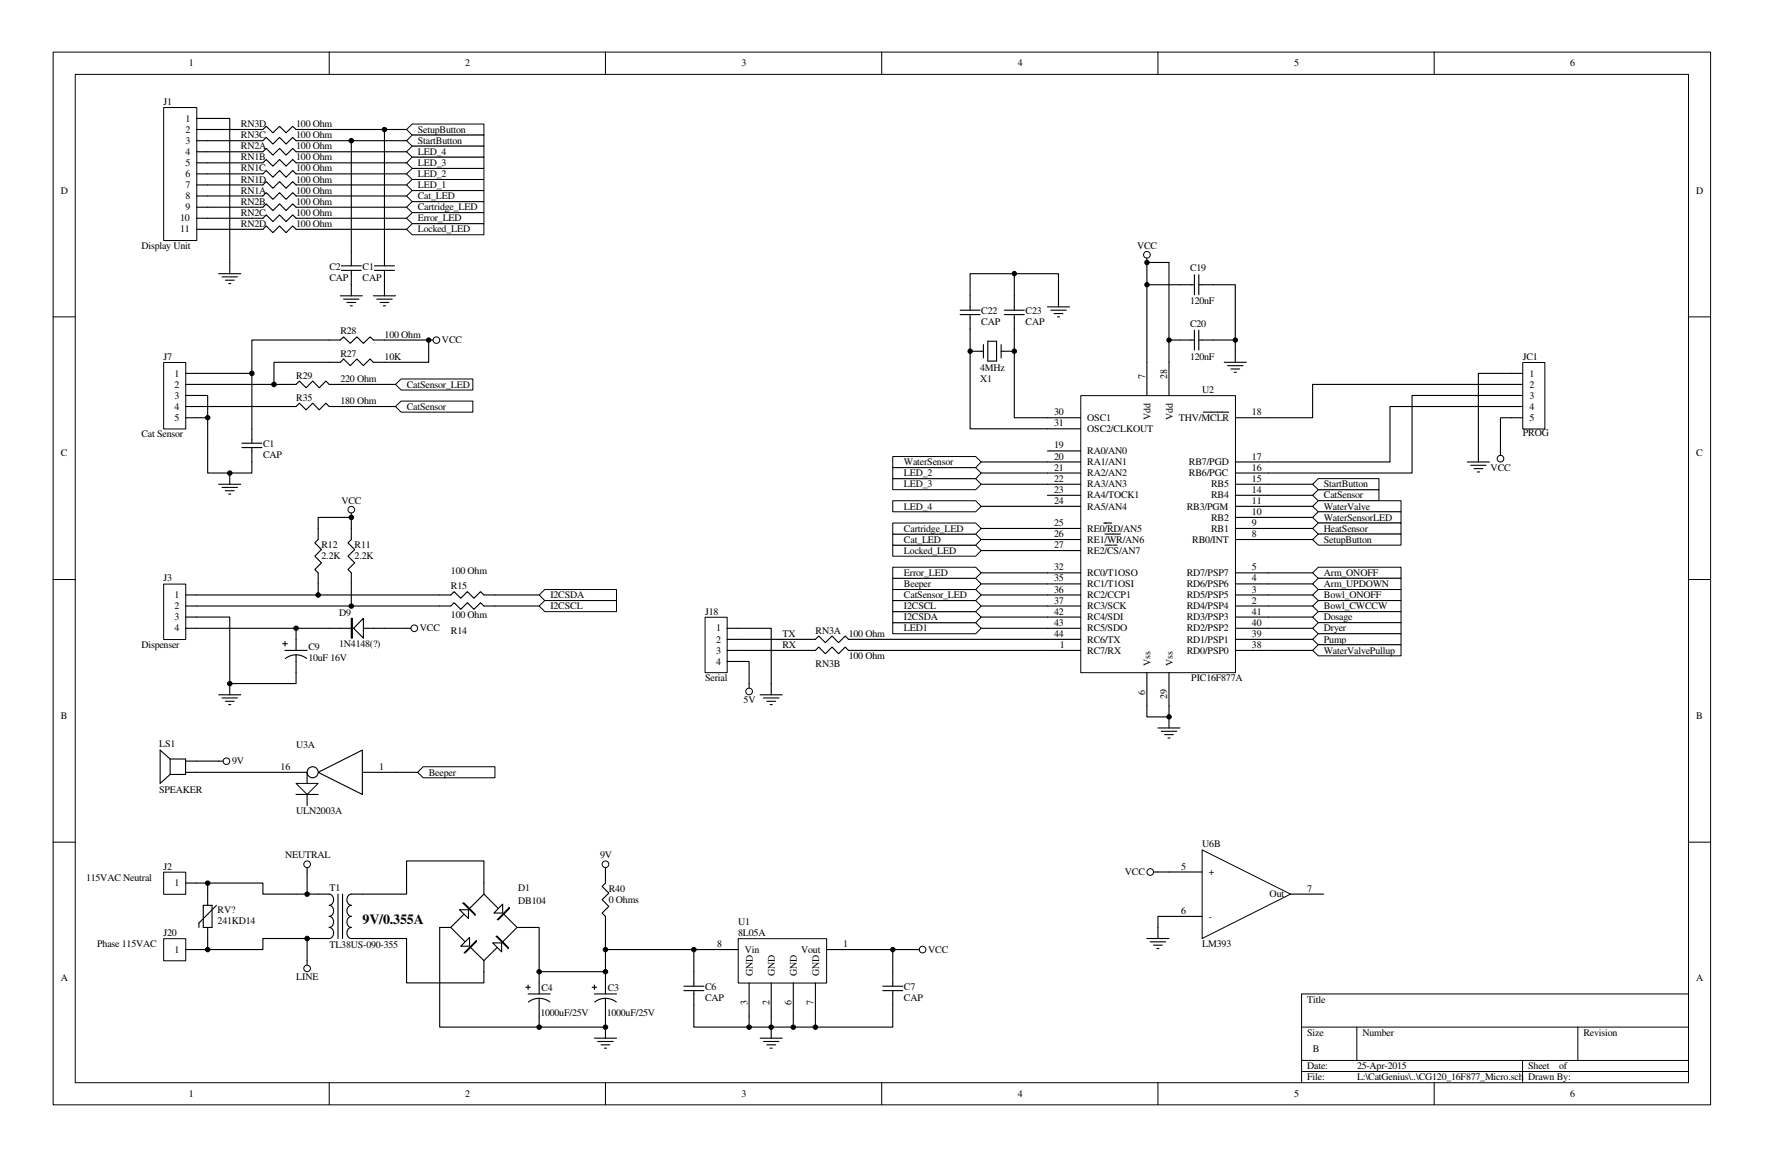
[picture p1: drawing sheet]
<svg xmlns="http://www.w3.org/2000/svg" width="432mm" height="279mm" viewBox="0 0 432 279" stroke-linecap="round" stroke-linejoin="round" font-family="sans-serif">
<g fill="none" stroke="#000" stroke-width=".24">
<path d="M12.8 12.6h400.1v254h-400.1zM18.2 17.9h389.3v243.3h-389.3zM79.5 12.5v5.4M146.1 12.5v5.4M212.8 12.5v5.4M279.5 12.5v5.4M346.2 12.5v5.4M12.8 76.5h5.3M407.5 76.5h5.3M12.8 139.8h5.3M407.5 139.8h5.3M12.8 203.2h5.3"/>
<path d="M407.5 203.2h5.3M407.5 239.8h-93.3v21.4M314.2 247.8h93.3M314.2 255.9h93.3M314.2 258.5h93.3M327.5 247.8v8.1M367.5 255.9v5.3M380.8 247.8v8.1M79.5 261.2v5.3M146.1 261.2v5.3M212.8 261.2v5.3M279.5 261.2v5.3"/>
<path d="M346.2 261.2v5.3"/>
</g>
<path d="M260.9 95.5h37.3v66.8h-37.3z" fill="#fff"/>
<path d="M260.9 95.5h37.3v66.8h-37.3z" fill="none" stroke="#000" stroke-width=".24"/>
<g fill="none" stroke="#000" stroke-width=".27">
<path d="M276.8 87.4v8M282.2 87.4v8M290.4 99.4h6.1M252.8 100.8h8M252.8 103.5h8M252.8 108.8h8M252.8 111.5h8M252.8 114.1h8M252.8 116.8h8M252.8 119.5h8M298.2 100.8h8M298.2 111.5h8"/>
<path d="M298.2 114.1h8M298.2 116.8h8M298.2 119.5h8M252.8 122.2h8M252.8 127.5h8M252.8 130.2h8M252.8 132.8h8M252.8 138.2h8M266.4 126.2h1.9M266.7 128.9h3.7M266.7 131.5h1.6M268.6 131.5h1"/>
<path d="M298.2 122.2h8M298.2 127.5h8M298.2 130.2h8M298.2 138.2h8M298.2 124.8h8M252.8 140.9h8M252.8 143.6h8M252.8 146.2h8M252.8 156.9h8M252.8 154.3h8M252.8 151.6h8M252.8 148.9h8"/>
<path d="M298.2 140.9h8M298.2 143.6h8M298.2 146.2h8M298.2 156.9h8M298.2 154.3h8M298.2 151.6h8M298.2 148.9h8M276.8 162.3v8M282.2 162.3v8M76.8 215.7h2.7a1.4 1.4 0 0 1 1 1.4 1.4 1.4 0 0 1-1 1.3 1.37 1.37 0 0 1 1 1.4 1.37 1.37 0 0 1-1 1.3 1.37 1.37 0 0 1 1 1.3 1.37 1.37 0 0 1-1 1.4 1.37 1.37 0 0 1 1 1.3 1.37 1.37 0 0 1-1 1.3h-2.7M81.6 215.7v10.7M82.7 215.7v10.7"/>
<path d="M87.5 215.7h-2.7a1.4 1.4 0 0 0-1.1 1.4 1.4 1.4 0 0 0 1.1 1.3 1.37 1.37 0 0 0-1.1 1.4 1.37 1.37 0 0 0 1.1 1.3 1.37 1.37 0 0 0-1.1 1.3 1.37 1.37 0 0 0 1.1 1.4 1.37 1.37 0 0 0-1.1 1.3 1.37 1.37 0 0 0 1.1 1.3h2.7M116.8 213.1v2.6M116.8 215.7l-3.5 3.5M116.8 215.7l3.5 3.5M106.1 223.8h2.7M108.8 223.8l3.5 3.4M112 220.6l-3.2 3.2M113.6 228.6l3.2 3.2M116.8 231.8v2.6M120 228.6l-3.2 3.2M121.6 220.6l3.2 3.2M124.8 223.8h2.7"/>
<path d="M124.8 223.8l-3.5 3.4"/>
</g>
<path d="M110.9 219.5h2.2v2.1z" fill="#fff"/>
<path d="M110.9 219.5h2.2v2.1z" fill="none" stroke="#000" stroke-width=".27"/>
<path d="M121.3 218.1v2.2h-2.1z" fill="#fff"/>
<path d="M121.3 218.1v2.2h-2.1z" fill="none" stroke="#000" stroke-width=".27"/>
<path d="M118.9 227.5h2.2v2.2z" fill="#fff"/>
<path d="M118.9 227.5h2.2v2.2z" fill="none" stroke="#000" stroke-width=".27"/>
<path d="M111.2 228.3l2.1-2.1v2.1z" fill="#fff"/>
<g fill="none" stroke="#000" stroke-width=".27">
<path d="M111.7 217.9h.3l2.7 2.7v.2zM116.8 213.1v-5.4h-18.7v8h-10.6M122.9 218.9v.3l-2.6 2.7h-.3zM87.5 226.4h10.6v10.8h18.7v-2.8M106.1 223.8v24h24v-6.9M111.2 228.3l2.1-2.1v2.1zM112 229.9l2.9-2.9v.2l-2.6 2.7zM119.7 225.9h.3l2.7 2.7v.3zM126.9 238.2h1.1M127.5 223.8h2.6v16M127.5 239.8h5.3M127.5 237.7v1.1"/>
<path d="M142.9 238.2h1.1M143.5 239.8h5.3M143.5 237.7v1.1M146.1 237.2v2.6M130.1 240.9l1.4 .2 1.2 .7M130.1 240.9l-1.3 .2-1.3 .7M146.1 240.9l1.4 .2 1.3 .7M146.1 240.9l-1.3 .2-1.2 .7M146.1 240.9v4.3"/>
</g>
<path d="M316.8 119.5l1.4-1.3h14.6v2.6h-14.6z" fill-rule="evenodd" fill="#fff"/>
<path d="M316.8 119.5l1.4-1.3h14.6v2.6h-14.6z" fill="none" stroke="#000" stroke-width=".24"/>
<path d="M316.8 116.8l1.4-1.3h14.6v2.7h-14.6z" fill-rule="evenodd" fill="#fff"/>
<path d="M316.8 116.8l1.4-1.3h14.6v2.7h-14.6z" fill="none" stroke="#000" stroke-width=".24"/>
<path d="M318.2 120.8h20v2.7h-20l-1.4-1.3z" fill-rule="evenodd" fill="#fff"/>
<path d="M318.2 120.8h20v2.7h-20l-1.4-1.3z" fill="none" stroke="#000" stroke-width=".24"/>
<path d="M316.8 124.8l1.4-1.3h20v2.7h-20z" fill-rule="evenodd" fill="#fff"/>
<path d="M316.8 124.8l1.4-1.3h20v2.7h-20z" fill="none" stroke="#000" stroke-width=".24"/>
<path d="M316.8 127.5l1.4-1.3h20v2.7h-20z" fill-rule="evenodd" fill="#fff"/>
<path d="M316.8 127.5l1.4-1.3h20v2.7h-20z" fill="none" stroke="#000" stroke-width=".24"/>
<path d="M316.8 130.2l1.4-1.3h20v2.6h-20z" fill-rule="evenodd" fill="#fff"/>
<path d="M316.8 130.2l1.4-1.3h20v2.6h-20z" fill="none" stroke="#000" stroke-width=".24"/>
<path d="M316.8 138.2l1.4-1.3h20v2.6h-20z" fill-rule="evenodd" fill="#fff"/>
<path d="M316.8 138.2l1.4-1.3h20v2.6h-20z" fill="none" stroke="#000" stroke-width=".24"/>
<path d="M316.8 140.9l1.4-1.4h20v2.7h-20z" fill-rule="evenodd" fill="#fff"/>
<path d="M316.8 140.9l1.4-1.4h20v2.7h-20z" fill="none" stroke="#000" stroke-width=".24"/>
<path d="M316.8 143.6l1.4-1.4h20v2.7h-20z" fill-rule="evenodd" fill="#fff"/>
<path d="M316.8 143.6l1.4-1.4h20v2.7h-20z" fill="none" stroke="#000" stroke-width=".24"/>
<path d="M316.8 146.2l1.4-1.3h20v2.7h-20z" fill-rule="evenodd" fill="#fff"/>
<path d="M316.8 146.2l1.4-1.3h20v2.7h-20z" fill="none" stroke="#000" stroke-width=".24"/>
<path d="M316.8 148.9l1.4-1.3h20v2.6h-20z" fill-rule="evenodd" fill="#fff"/>
<path d="M316.8 148.9l1.4-1.3h20v2.6h-20z" fill="none" stroke="#000" stroke-width=".24"/>
<path d="M318.2 150.2h20v2.7h-20l-1.4-1.3z" fill-rule="evenodd" fill="#fff"/>
<path d="M318.2 150.2h20v2.7h-20l-1.4-1.3z" fill="none" stroke="#000" stroke-width=".24"/>
<path d="M316.8 154.3l1.4-1.4h20v2.7h-20z" fill-rule="evenodd" fill="#fff"/>
<path d="M316.8 154.3l1.4-1.4h20v2.7h-20z" fill="none" stroke="#000" stroke-width=".24"/>
<path d="M316.8 156.9l1.4-1.3h20v2.6h-20z" fill-rule="evenodd" fill="#fff"/>
<path d="M316.8 156.9l1.4-1.3h20v2.6h-20z" fill="none" stroke="#000" stroke-width=".24"/>
<path d="M215.5 150.2h20l1.3 1.4-1.3 1.3h-20z" fill-rule="evenodd" fill="#fff"/>
<path d="M215.5 150.2h20l1.3 1.4-1.3 1.3h-20z" fill="none" stroke="#000" stroke-width=".24"/>
<path d="M215.5 147.6h20l1.3 1.3-1.3 1.3h-20z" fill-rule="evenodd" fill="#fff"/>
<path d="M215.5 147.6h20l1.3 1.3-1.3 1.3h-20z" fill="none" stroke="#000" stroke-width=".24"/>
<path d="M215.5 144.9h20l1.3 1.3-1.3 1.4h-20z" fill-rule="evenodd" fill="#fff"/>
<path d="M215.5 144.9h20l1.3 1.3-1.3 1.4h-20z" fill="none" stroke="#000" stroke-width=".24"/>
<path d="M215.5 142.2h20l1.3 1.4-1.3 1.3h-20z" fill-rule="evenodd" fill="#fff"/>
<path d="M215.5 142.2h20l1.3 1.4-1.3 1.3h-20z" fill="none" stroke="#000" stroke-width=".24"/>
<path d="M215.5 139.5h20l1.3 1.4-1.3 1.3h-20z" fill-rule="evenodd" fill="#fff"/>
<path d="M215.5 139.5h20l1.3 1.4-1.3 1.3h-20z" fill="none" stroke="#000" stroke-width=".24"/>
<path d="M215.5 136.9h20l1.3 1.3-1.3 1.3h-20z" fill-rule="evenodd" fill="#fff"/>
<path d="M215.5 136.9h20l1.3 1.3-1.3 1.3h-20z" fill="none" stroke="#000" stroke-width=".24"/>
<path d="M215.5 131.5h20l1.3 1.3-1.3 1.4h-20z" fill-rule="evenodd" fill="#fff"/>
<path d="M215.5 131.5h20l1.3 1.3-1.3 1.4h-20z" fill="none" stroke="#000" stroke-width=".24"/>
<path d="M215.5 128.9h20l1.3 1.3-1.3 1.3h-20z" fill-rule="evenodd" fill="#fff"/>
<path d="M215.5 128.9h20l1.3 1.3-1.3 1.3h-20z" fill="none" stroke="#000" stroke-width=".24"/>
<path d="M215.5 126.2h20l1.3 1.3-1.3 1.4h-20z" fill-rule="evenodd" fill="#fff"/>
<path d="M215.5 126.2h20l1.3 1.3-1.3 1.4h-20z" fill="none" stroke="#000" stroke-width=".24"/>
<path d="M215.5 120.8h20l1.3 1.4-1.3 1.3h-20z" fill-rule="evenodd" fill="#fff"/>
<path d="M215.5 120.8h20l1.3 1.4-1.3 1.3h-20z" fill="none" stroke="#000" stroke-width=".24"/>
<path d="M215.5 115.5h20l1.3 1.3-1.3 1.4h-20z" fill-rule="evenodd" fill="#fff"/>
<path d="M215.5 115.5h20l1.3 1.3-1.3 1.4h-20z" fill="none" stroke="#000" stroke-width=".24"/>
<path d="M215.5 112.8h20l1.3 1.3-1.3 1.4h-20z" fill-rule="evenodd" fill="#fff"/>
<path d="M215.5 112.8h20l1.3 1.3-1.3 1.4h-20z" fill="none" stroke="#000" stroke-width=".24"/>
<path d="M215.5 110.2h20l1.3 1.3-1.3 1.3h-20z" fill-rule="evenodd" fill="#fff"/>
<path d="M215.5 110.2h20l1.3 1.3-1.3 1.3h-20z" fill="none" stroke="#000" stroke-width=".24"/>
<g fill="none" stroke="#000" stroke-width=".27">
<path d="M236.8 116.8h16M236.8 111.5h16M236.8 114.1h16M306.2 119.5h10.6M306.2 116.8h10.6M236.8 138.2h16M236.8 130.2h16M236.8 127.5h16M236.8 122.2h16M236.8 132.8h16M306.2 138.2h10.6M306.2 130.2h10.6"/>
<path d="M306.2 127.5h10.6M306.2 124.8h10.6M306.2 122.2h10.6M194.1 156.9h2.7l.8-.8 1.6 1.6 1.6-1.6 1.6 1.6 1.6-1.6 .8 .8h48M194.1 154.3h2.7l.8-.8 1.6 1.6 1.6-1.6 1.6 1.6 1.6-1.6 .8 .8h48M236.8 146.2h16M236.8 148.9h16M236.8 151.6h16M236.8 143.6h16M236.8 140.9h16M306.2 146.2h10.6M306.2 148.9h10.6"/>
<path d="M306.2 151.6h10.6M306.2 154.3h10.6M306.2 156.9h10.6M306.2 143.6h10.6M306.2 140.9h10.6"/>
</g>
<path d="M170.2 149h5.3v13.3h-5.3z" fill="#fff"/>
<g fill="none" stroke="#000" stroke-width=".24">
<path d="M170.2 148.9h5.3v13.4h-5.3z"/>
<circle cx="180.8" cy="166.8" r=".8"/>
<circle cx="74.1" cy="208.5" r=".8"/>
<circle cx="74.1" cy="233.7" r=".79"/>
</g>
<path d="M175.5 151.6h10.6v16M175.5 159.6h5.3v6.4M175.5 154.3h18.6M175.5 156.9h18.6M183.5 167.6h5.3M184.3 168.4h3.7M185.1 169.2h2.1M185.9 170h.5M74.1 209.3v1.1M74.1 231.8v1.1" fill="none" stroke="#000" stroke-width=".27"/>
<path d="M367.6 87.5h5.3v16h-5.3z" fill="#fff"/>
<g fill="none" stroke="#000" stroke-width=".24">
<path d="M367.5 87.5h5.4v16h-5.4z"/>
<circle cx="244.8" cy="66" r=".53"/>
<circle cx="276.8" cy="61.5" r=".8"/>
<circle cx="276.8" cy="63.3" r=".54"/>
<circle cx="276.8" cy="68.7" r=".54"/>
<circle cx="234.2" cy="84.7" r=".54"/>
<circle cx="244.8" cy="84.7" r=".54"/>
<circle cx="282.2" cy="82.1" r=".53"/>
<circle cx="298.2" cy="82.1" r=".53"/>
<circle cx="362.2" cy="110.7" r=".8"/>
<circle cx="282.2" cy="173" r=".54"/>
</g>
<g fill="none" stroke="#000" stroke-width=".27">
<path d="M231.7 75.9h4.9M231.7 74.8h4.9M234.1 75.9v27.6h18.7M242.4 75.9h4.8M242.4 74.8h4.8M244.8 75.9v24.9h8M244.8 66v8.8M252.8 74h5.3M253.6 74.8h3.7M254.4 75.6h2.1M255.2 76.5h.5M255.5 74v-8h-21.4v8.8"/>
<path d="M276.8 63.3h5.4v18.7M276.8 68.7h11.5M276.8 62.3v25.1M288.3 66.3v4.8M288.3 79.7v4.8M289.3 68.7h8.9v18.7M289.3 66.3v4.8M289.3 79.7v4.8M234.1 84.8h3.3M237.4 83.1v3.3M238.4 82.3h2.1v4.8h-2.1zM241.6 84.8h3.2"/>
<path d="M241.6 83.1v3.3M288.3 82h-6.1v5.4M289.3 82h8.9M295.5 87.4h5.3M296.3 88.2h3.7M297.1 89h2.1M297.9 89.8h.5M367.5 90.1h-10.7v21.4M367.5 92.8h-50.7v8h-10.6M367.5 95.4h-26.7v18.7h-34.6M367.5 98.1h-32v13.4h-29.3M354.2 111.5h5.3"/>
<path d="M355 112.3h3.7M355.8 113.1h2.1M356.6 113.9h.5M367.5 100.8h-5.3v9.1M276.8 170.3v2.7h5.4v-2.7M279.5 175.6h5.3M280.3 176.4h3.7M281.1 177.2h2.1M281.9 178.1h.5M282.2 173v2.6M41.1 183.1l-2.4-2.1v8l2.4-2.1M41.1 183.1v3.8"/>
<path d="M41.1 183.1h3.7v3.8h-3.7M44.8 183.6h2.7M44.8 186.4h2.7"/>
</g>
<g fill="#000">
<circle cx="244.8" cy="66" r=".53"/>
<circle cx="276.8" cy="63.3" r=".54"/>
<circle cx="276.8" cy="68.7" r=".54"/>
<circle cx="234.2" cy="84.7" r=".54"/>
<circle cx="244.8" cy="84.7" r=".54"/>
<circle cx="282.2" cy="82.1" r=".53"/>
<circle cx="298.2" cy="82.1" r=".53"/>
<circle cx="282.2" cy="173" r=".54"/>
</g>
<path d="M76.8 186.4l10.7-5.4v10.7z" fill="#fff"/>
<path d="M66.1 186.4h8M76.8 186.4l10.7-5.4v10.7zM87.5 186.4h8" fill="none" stroke="#000" stroke-width=".27"/>
<circle cx="75.5" cy="186.3" r="1.33" fill="#fff"/>
<circle cx="75.5" cy="186.3" r="1.33" fill="none" stroke="#000" stroke-width=".27"/>
<path d="M71.5 189h5.3l-2.7 2.7z" fill="#fff"/>
<g fill="none" stroke="#000" stroke-width=".24">
<path d="M71.5 189h5.3l-2.7 2.7z"/>
<circle cx="54.7" cy="183.7" r=".79"/>
</g>
<path d="M47.5 186.4h18.6M47.5 183.6h6.3M71.5 191.7h5.3M74.1 186.4v2.6M74.1 191.7v2.7" fill="none" stroke="#000" stroke-width=".27"/>
<path d="M100.8 186.4l1.4-1.4h17.3v2.7h-17.3z" fill-rule="evenodd" fill="#fff"/>
<path d="M100.8 186.4l1.4-1.4h17.3v2.7h-17.3z" fill="none" stroke="#000" stroke-width=".24"/>
<path d="M50.1 34h13.4l.8-.9 1.6 1.7 1.6-1.7 1.5 1.7 1.7-1.7 .8 .9h2.6M50.1 31.2h13.4l.8-.7 1.6 1.5 1.6-1.5 1.5 1.5 1.7-1.5 .8 .7h26.6M90.4 65.2h4.8M90.4 64.1h4.8M92.8 60.7v3.4M92.8 65.2v3.5M95.5 186.4h5.3" fill="none" stroke="#000" stroke-width=".27"/>
<path d="M98.1 31.2l1.4-1.3h17.3v2.7h-17.3z" fill-rule="evenodd" fill="#fff"/>
<g fill="none" stroke="#000" stroke-width=".24">
<path d="M98.1 31.2l1.4-1.3h17.3v2.7h-17.3z"/>
<circle cx="146.1" cy="208.5" r=".8"/>
</g>
<g fill="none" stroke="#000" stroke-width=".27">
<path d="M50.1 28.6h5.4v37.4M50.1 39.3h13.4l.8-.8 1.6 1.6 1.6-1.6 1.5 1.6 1.7-1.6 .8 .8h2.6M50.1 36.6h13.4l.8-.8 1.6 1.6 1.6-1.6 1.5 1.6 1.7-1.6 .8 .8h2.6M92.8 31.2v29.5M50.1 44.6h13.4l.8-.8 1.6 1.6 1.6-1.6 1.5 1.6 1.7-1.6 .8 .8h2.6M50.1 42h13.4l.8-.9 1.6 1.7 1.6-1.7 1.5 1.7 1.7-1.7 .8 .9h2.6M50.1 50h13.4l.8-.8 1.6 1.6 1.6-1.6 1.5 1.6 1.7-1.6 .8 .8h2.6M50.1 47.3h13.4l.8-.8 1.6 1.6 1.6-1.6 1.5 1.6 1.7-1.6 .8 .8h2.6M50.1 55.3h13.4l.8-.8 1.6 1.6 1.6-1.6 1.5 1.6 1.7-1.6 .8 .8h2.6M50.1 52.7h13.4l.8-.8 1.6 1.6 1.6-1.6 1.5 1.6 1.7-1.6 .8 .8h2.6M52.8 66h5.3M53.6 66.8h3.7"/>
<path d="M54.4 67.6h2.1M55.2 68.4h.5M82.1 71.4h5.4M82.4 65.2h4.8M82.4 64.1h4.8M82.9 72.2h3.8M83.7 73h2.2M84.5 73.8h.5M84.8 60.7v3.4M84.8 65.2v6.2M90.1 71.4h5.4M90.9 72.2h3.8"/>
<path d="M91.7 73h2.2M92.5 73.8h.5M92.8 68.7v2.7M146.1 209.3v1.1M130.1 234.4h16v2.8M130.1 247.8h16M143.5 250.5h5.3M144.3 251.3h3.7M145.1 252.1h2.1M145.9 252.9h.5M146.1 245.2v5.3"/>
</g>
<path d="M98.1 34l1.4-1.4h17.3v2.7h-17.3z" fill-rule="evenodd" fill="#fff"/>
<path d="M98.1 34l1.4-1.4h17.3v2.7h-17.3z" fill="none" stroke="#000" stroke-width=".24"/>
<path d="M74.1 34h24M84.8 34v26.7" fill="none" stroke="#000" stroke-width=".27"/>
<path d="M98.1 36.6l1.4-1.3h17.3v2.6h-17.3z" fill-rule="evenodd" fill="#fff"/>
<path d="M98.1 36.6l1.4-1.3h17.3v2.6h-17.3z" fill="none" stroke="#000" stroke-width=".24"/>
<path d="M74.1 36.6h24" fill="none" stroke="#000" stroke-width=".27"/>
<path d="M98.1 50l1.4-1.4h17.3v2.7h-17.3z" fill-rule="evenodd" fill="#fff"/>
<path d="M98.1 50l1.4-1.4h17.3v2.7h-17.3z" fill="none" stroke="#000" stroke-width=".24"/>
<path d="M74.1 50h24" fill="none" stroke="#000" stroke-width=".27"/>
<path d="M98.1 52.7l1.4-1.4h17.3v2.7h-17.3z" fill-rule="evenodd" fill="#fff"/>
<path d="M98.1 52.7l1.4-1.4h17.3v2.7h-17.3z" fill="none" stroke="#000" stroke-width=".24"/>
<path d="M74.1 52.7h24" fill="none" stroke="#000" stroke-width=".27"/>
<path d="M98.1 55.3l1.4-1.3h17.3v2.6h-17.3z" fill-rule="evenodd" fill="#fff"/>
<path d="M98.1 55.3l1.4-1.3h17.3v2.6h-17.3z" fill="none" stroke="#000" stroke-width=".24"/>
<path d="M74.1 55.3h24" fill="none" stroke="#000" stroke-width=".27"/>
<path d="M98.1 47.3l1.4-1.3h17.3v2.6h-17.3z" fill-rule="evenodd" fill="#fff"/>
<path d="M98.1 47.3l1.4-1.3h17.3v2.6h-17.3z" fill="none" stroke="#000" stroke-width=".24"/>
<path d="M74.1 47.3h24" fill="none" stroke="#000" stroke-width=".27"/>
<path d="M98.1 39.3l1.4-1.4h17.3v2.7h-17.3z" fill-rule="evenodd" fill="#fff"/>
<path d="M98.1 39.3l1.4-1.4h17.3v2.7h-17.3z" fill="none" stroke="#000" stroke-width=".24"/>
<path d="M74.1 39.3h24" fill="none" stroke="#000" stroke-width=".27"/>
<path d="M98.1 42l1.4-1.4h17.3v2.7h-17.3z" fill-rule="evenodd" fill="#fff"/>
<path d="M98.1 42l1.4-1.4h17.3v2.7h-17.3z" fill="none" stroke="#000" stroke-width=".24"/>
<path d="M74.1 42h24" fill="none" stroke="#000" stroke-width=".27"/>
<path d="M98.1 44.6l1.4-1.3h17.3v2.7h-17.3z" fill-rule="evenodd" fill="#fff"/>
<path d="M98.1 44.6l1.4-1.3h17.3v2.7h-17.3z" fill="none" stroke="#000" stroke-width=".24"/>
<path d="M74.1 44.6h24" fill="none" stroke="#000" stroke-width=".27"/>
<path d="M39.5 26h8v32h-8z" fill="#fff"/>
<path d="M39.5 26h8v32h-8z" fill="none" stroke="#000" stroke-width=".24"/>
<path d="M47.5 28.6h2.6M47.5 31.2h2.6M47.5 34h2.6M47.5 36.6h2.6M47.5 39.3h2.6M47.5 42h2.6M47.5 44.6h2.6M47.5 47.3h2.6M47.5 50h2.6M47.5 52.7h2.6M47.5 55.3h2.6" fill="none" stroke="#000" stroke-width=".27"/>
<path d="M39.5 210.5h5.3v5.3h-5.3z" fill="#fff"/>
<path d="M39.5 210.4h5.3v5.4h-5.3z" fill="none" stroke="#000" stroke-width=".24"/>
<path d="M44.8 213.1h2.7" fill="none" stroke="#000" stroke-width=".27"/>
<path d="M39.5 226.5h5.3v5.3h-5.3z" fill="#fff"/>
<path d="M39.5 226.5h5.3v5.3h-5.3z" fill="none" stroke="#000" stroke-width=".24"/>
<path d="M71.5 215.7h5.3M74.1 210.4v5.3M146.1 210.4v2.7l-.8 .8 1.6 1.6-1.6 1.6 1.6 1.6-1.6 1.6 .8 .8v2.7M44.8 229.1h2.7M71.5 226.4h5.3M74.1 226.4v5.4M146.1 229.1h24" fill="none" stroke="#000" stroke-width=".27"/>
<path d="M178.2 226.5h21.3v10.7h-21.3z" fill="#fff"/>
<g fill="none" stroke="#000" stroke-width=".24">
<path d="M178.2 226.5h21.3v10.7h-21.3z"/>
<circle cx="84.8" cy="33.9" r=".54"/>
<circle cx="92.8" cy="31.3" r=".54"/>
<circle cx="222.7" cy="229.1" r=".8"/>
</g>
<g fill="none" stroke="#000" stroke-width=".27">
<path d="M146.1 223.8v10.6M165.1 239h4.8M165.1 238h4.8M167.5 239v8.8h48v-8.8M167.5 229.1v8.9M170.1 229.1h8M180.8 237.2v10.6M186.1 237.2v13.3M191.5 237.2v10.6M196.8 237.2v10.6M199.5 229.1h22.4M213.1 239h4.8"/>
<path d="M213.1 238h4.8M215.5 229.1v8.9M183.5 250.5h5.3M184.3 251.3h3.7M185.1 252.1h2.1M185.9 252.9h.5"/>
</g>
<g fill="#000">
<circle cx="84.8" cy="33.9" r=".54"/>
<circle cx="92.8" cy="31.3" r=".54"/>
</g>
<path d="M39.5 87.5h5.3v16h-5.3z" fill="#fff"/>
<g fill="none" stroke="#000" stroke-width=".24">
<path d="M39.5 87.5h5.3v16h-5.3z"/>
<circle cx="105.3" cy="82.1" r=".79"/>
<circle cx="50.1" cy="100.8" r=".54"/>
<circle cx="55.5" cy="114.1" r=".54"/>
</g>
<g fill="none" stroke="#000" stroke-width=".27">
<path d="M44.8 98.1h26.7l.8-.8 1.6 1.6 1.6-1.6 1.5 1.6 1.7-1.6 .8 .8h2.6M44.8 92.8h26.7l.8-.9 1.6 1.7 1.6-1.7 1.5 1.7 1.7-1.7 .8 .9h2.6M44.8 95.4h5.3v18.7h10.7v-6.1M44.8 90.1h2.7M79.5 87.4h2.6l.8-.8 1.6 1.6 1.6-1.6 1.6 1.6 1.6-1.6 .8 .8h2.7M79.5 82h2.6l.8-.7 1.6 1.5 1.6-1.5 1.6 1.5 1.6-1.5 .8 .7h2.7M103.5 82h1M44.8 100.8h5.3M52.8 116.8h5.3M53.6 117.6h3.7M54.4 118.4h2.1M55.2 119.2h.5"/>
<path d="M55.5 114.1v2.7M58.4 108h4.8M58.4 106.9h4.8M60.8 103.5v3.4"/>
</g>
<g fill="#000">
<circle cx="50.1" cy="100.8" r=".54"/>
<circle cx="55.5" cy="114.1" r=".54"/>
</g>
<path d="M95.5 92.8l1.3-1.4h17.3v2.7h-17.3z" fill-rule="evenodd" fill="#fff"/>
<path d="M95.5 92.8l1.3-1.4h17.3v2.7h-17.3z" fill="none" stroke="#000" stroke-width=".24"/>
<path d="M95.5 98.1l1.3-1.3h17.3v2.6h-17.3z" fill-rule="evenodd" fill="#fff"/>
<g fill="none" stroke="#000" stroke-width=".24">
<path d="M95.5 98.1l1.3-1.3h17.3v2.6h-17.3z"/>
<circle cx="60.8" cy="90.1" r=".55"/>
<circle cx="66.1" cy="92.8" r=".55"/>
<circle cx="103.5" cy="82.1" r=".54"/>
<circle cx="50.1" cy="213.1" r=".54"/>
<circle cx="74.1" cy="215.7" r=".54"/>
<circle cx="50.1" cy="229.1" r=".54"/>
<circle cx="74.1" cy="226.4" r=".55"/>
<circle cx="130.1" cy="234.5" r=".54"/>
<circle cx="146.1" cy="229.1" r=".54"/>
<circle cx="146.1" cy="234.5" r=".54"/>
<circle cx="167.5" cy="229.1" r=".54"/>
<circle cx="215.5" cy="229.1" r=".54"/>
<circle cx="130.1" cy="247.8" r=".54"/>
<circle cx="146.1" cy="247.8" r=".54"/>
<circle cx="180.8" cy="247.8" r=".54"/>
<circle cx="186.2" cy="247.8" r=".54"/>
<circle cx="191.5" cy="247.8" r=".54"/>
<circle cx="196.8" cy="247.8" r=".54"/>
</g>
<path d="M47.5 90.1h13.3M79.5 87.4h-13.4v5.4M79.5 82h-18.7v21.5M82.1 98.1h13.4M82.1 92.8h13.4M92.8 82h10.7v5.4h-10.7M47.5 213.1h16v2.6h8M49.1 218.4h2.1v5.4h-2.1zM50.1 213.1v5.3M52.2 218.4l-4.2 4.3v1.1M50.1 223.8v5.3M71.5 226.4h-8v2.7h-16" fill="none" stroke="#000" stroke-width=".27"/>
<g fill="#000">
<circle cx="60.8" cy="90.1" r=".55"/>
<circle cx="66.1" cy="92.8" r=".55"/>
<circle cx="103.5" cy="82.1" r=".54"/>
<circle cx="50.1" cy="213.1" r=".54"/>
<circle cx="74.1" cy="215.7" r=".54"/>
<circle cx="50.1" cy="229.1" r=".54"/>
<circle cx="74.1" cy="226.4" r=".55"/>
<circle cx="130.1" cy="234.5" r=".54"/>
<circle cx="146.1" cy="229.1" r=".54"/>
<circle cx="146.1" cy="234.5" r=".54"/>
<circle cx="167.5" cy="229.1" r=".54"/>
<circle cx="215.5" cy="229.1" r=".54"/>
<circle cx="130.1" cy="247.8" r=".54"/>
<circle cx="146.1" cy="247.8" r=".54"/>
<circle cx="180.8" cy="247.8" r=".54"/>
<circle cx="186.2" cy="247.8" r=".54"/>
<circle cx="191.5" cy="247.8" r=".54"/>
<circle cx="196.8" cy="247.8" r=".54"/>
</g>
<path d="M39.5 141h5.3v13.3h-5.3z" fill="#fff"/>
<path d="M39.5 140.9h5.3v13.4h-5.3z" fill="none" stroke="#000" stroke-width=".24"/>
<path d="M44.8 143.6h2.7M44.8 146.2h2.7M44.8 148.9h2.7M44.8 151.6h2.7" fill="none" stroke="#000" stroke-width=".27"/>
<path d="M290.2 205.1l21.3 10.6-21.3 10.7z" fill="#fff"/>
<g fill="none" stroke="#000" stroke-width=".24">
<path d="M290.2 205.1l21.3 10.6-21.3 10.7z"/>
<circle cx="277.6" cy="210.4" r=".8"/>
</g>
<g fill="none" stroke="#000" stroke-width=".27">
<path d="M47.5 148.9h8v18.7M79.5 151.6h13.3M52.8 167.6h5.3M53.6 168.4h3.7M54.4 169.2h2.1M55.2 170h.5M278.4 210.4h11.8M311.5 215.7h8M276.8 226.4h5.4M277.6 227.2h3.7M278.4 228h2.1M279.2 228.9h.5"/>
<path d="M290.2 221.1h-10.7v5.3"/>
</g>
<path d="M84.8 149.2h.2v4.8h-.2z" fill-rule="evenodd" fill="#fff"/>
<path d="M84.8 149.2h.2v4.8h-.2z" fill="none" stroke="#000" stroke-width=".27"/>
<path d="M87.7 149.2v4.8l-2.4-2.4z" fill="#fff"/>
<g fill="none" stroke="#000" stroke-width=".27">
<path d="M84.8 123.8v1M47.5 143.6h61.3l.8-.9 1.6 1.7 1.6-1.7 1.6 1.7 1.6-1.7 .8 .9h2.7M47.5 146.2h61.3l.8-.8 1.6 1.6 1.6-1.6 1.6 1.6 1.6-1.6 .8 .8h2.7M47.5 151.6h32M68.2 155.3h1.1M68.8 156.9h5.3M68.8 154.8v1.1M71.5 158l1.3 .2 1.2 .7M71.5 158l-1.4 .2-1.2 .7M71.5 158v6.9h-16M71.5 151.6v5.3M76.8 143.6v-5.4l-.8-.8 1.6-1.6-1.6-1.6 1.6-1.6-1.6-1.6 .8-.8v-5.4h8v5.4l-.8 .8 1.6 1.6-1.6 1.6 1.6 1.6-1.6 1.6 .8 .8v8"/>
<path d="M87.7 149.2v4.8l-2.4-2.4zM92.8 151.6h6.4"/>
</g>
<g fill="none" stroke="#000" stroke-width=".24">
<circle cx="84.8" cy="124.8" r=".55"/>
<circle cx="84.8" cy="123" r=".8"/>
<circle cx="71.5" cy="151.6" r=".54"/>
<circle cx="76.8" cy="143.6" r=".55"/>
<circle cx="84.8" cy="146.2" r=".54"/>
<circle cx="100" cy="151.6" r=".8"/>
<circle cx="55.5" cy="164.9" r=".54"/>
</g>
<g fill="#000">
<circle cx="84.8" cy="124.8" r=".55"/>
<circle cx="71.5" cy="151.6" r=".54"/>
<circle cx="76.8" cy="143.6" r=".55"/>
<circle cx="84.8" cy="146.2" r=".54"/>
<circle cx="55.5" cy="164.9" r=".54"/>
</g>
<path d="M130.1 143.6l1.4-1.4h17.3v2.7h-17.3z" fill-rule="evenodd" fill="#fff"/>
<path d="M130.1 143.6l1.4-1.4h17.3v2.7h-17.3z" fill="none" stroke="#000" stroke-width=".24"/>
<path d="M130.1 146.2l1.4-1.3h17.3v2.7h-17.3z" fill-rule="evenodd" fill="#fff"/>
<path d="M130.1 146.2l1.4-1.3h17.3v2.7h-17.3z" fill="none" stroke="#000" stroke-width=".24"/>
<path d="M119.5 143.6h10.6M119.5 146.2h10.6" fill="none" stroke="#000" stroke-width=".27"/>
<text font-size="3.4" x="87.5" y="223.1">9V/0.355A</text>
<g font-size="2.4">
<text x="45.6" y="16">1</text>
<text x="112.3" y="16">2</text>
<text x="178.9" y="16">3</text>
<text x="245.7" y="16">4</text>
<text x="312.3" y="16">5</text>
<text x="379" y="16">6</text>
<text x="39.5" y="25.3">J1</text>
<text x="44.8" y="29.3">1</text>
<text x="44.8" y="32">2</text>
<text x="44.8" y="34.7">3</text>
<text x="58.2" y="33.4">RN3C</text>
<text x="58.2" y="30.7">RN3D</text>
<text x="71.5" y="33.4">100 Ohm</text>
<text x="71.5" y="30.7">100 Ohm</text>
<text x="100.8" y="32">SetupButton</text>
<text x="100.8" y="34.7">StartButton</text>
<text x="44.8" y="37.4">4</text>
<text x="44.8" y="40">5</text>
<text x="58.2" y="38.7">RN1B</text>
<text x="58.2" y="36">RN2A</text>
<text x="58.2" y="41.4">RN1C</text>
<text x="71.5" y="38.7">100 Ohm</text>
<text x="71.5" y="36">100 Ohm</text>
<text x="71.5" y="41.4">100 Ohm</text>
<text x="100.8" y="37.4">LED_4</text>
<text x="100.8" y="40">LED_3</text>
<text x="14.7" y="46.7">D</text>
<text x="44.8" y="42.7">6</text>
<text x="44.8" y="45.4">7</text>
<text x="58.2" y="44.1">RN1D</text>
<text x="58.2" y="46.7">RN1A</text>
<text x="71.5" y="44.1">100 Ohm</text>
<text x="71.5" y="46.7">100 Ohm</text>
<text x="100.8" y="42.7">LED_2</text>
<text x="100.8" y="45.4">LED_1</text>
<text x="409.4" y="46.7">D</text>
<text x="43.5" y="53.4">10</text>
<text x="44.8" y="48">8</text>
<text x="44.8" y="50.7">9</text>
<text x="58.2" y="49.4">RN2B</text>
<text x="58.2" y="52.1">RN2C</text>
<text x="71.5" y="49.4">100 Ohm</text>
<text x="71.5" y="52.1">100 Ohm</text>
<text x="100.8" y="50.7">Cartridge_LED</text>
<text x="100.8" y="53.4">Error_LED</text>
<text x="100.8" y="48">Cat_LED</text>
<text x="43.5" y="56.1">11</text>
<text x="58.2" y="54.7">RN2D</text>
<text x="71.5" y="54.7">100 Ohm</text>
<text x="100.8" y="56.1">Locked_LED</text>
<text x="34.1" y="60.1">Display Unit</text>
<text x="79.5" y="65.2">C2</text>
<text x="87.5" y="65.2">C1</text>
<text x="274.4" y="60.1">VCC</text>
<text x="287.2" y="65.4">C19</text>
<text x="79.5" y="67.9">CAP</text>
<text x="87.5" y="67.9">CAP</text>
<text x="236.9" y="75.9">C22</text>
<text x="247.5" y="75.9">C23</text>
<text x="287.2" y="73.4">120nF</text>
<text x="82.2" y="80.7">R28</text>
<text x="92.8" y="81.5">100 Ohm</text>
<text x="106.7" y="82.8">VCC</text>
<text x="236.9" y="78.5">CAP</text>
<text x="247.5" y="78.5">CAP</text>
<text x="287.2" y="78.8">C20</text>
<text x="39.5" y="86.8">J7</text>
<text x="82.2" y="86">R27</text>
<text x="92.8" y="86.8">10K</text>
<text x="236.6" y="89.5">4MHz</text>
<text x="287.2" y="86.8">120nF</text>
<text x="367.5" y="86.8">JC1</text>
<text x="42.1" y="90.8">1</text>
<text x="42.1" y="93.5">2</text>
<text x="71.5" y="91.4">R29</text>
<text x="82.2" y="92.2">220 Ohm</text>
<text x="98.2" y="93.5">CatSensor_LED</text>
<text x="236.6" y="92.2">X1</text>
<text x="276.4" y="91.4" transform="rotate(-90 276.4 91.4)">7</text>
<text x="281.7" y="91.4" transform="rotate(-90 281.7 91.4)">28</text>
<text x="290.2" y="94.9">U2</text>
<text x="369.1" y="90.8">1</text>
<text x="369.1" y="93.5">2</text>
<text x="42.1" y="96.2">3</text>
<text x="42.1" y="98.8">4</text>
<text x="42.1" y="101.5">5</text>
<text x="71.5" y="96.7">R35</text>
<text x="82.2" y="97.5">180 Ohm</text>
<text x="98.2" y="98.8">CatSensor</text>
<text x="254.4" y="100.2">30</text>
<text x="262.4" y="101.5">OSC1</text>
<text x="277.7" y="101.3" transform="rotate(-90 277.7 101.3)">Vdd</text>
<text x="283" y="101.3" transform="rotate(-90 283 101.3)">Vdd</text>
<text x="284.6" y="101.5">THV/MCLR</text>
<text x="302.2" y="100.2">18</text>
<text x="369.1" y="96.2">3</text>
<text x="369.1" y="98.8">4</text>
<text x="369.1" y="101.5">5</text>
<text x="34.1" y="105.5">Cat Sensor</text>
<text x="63.5" y="107.9">C1</text>
<text x="254.4" y="102.9">31</text>
<text x="262.4" y="104.2">OSC2/CLKOUT</text>
<text x="367.5" y="105.3">PROG</text>
<text x="14.7" y="110.1">C</text>
<text x="63.5" y="110.6">CAP</text>
<text x="218.2" y="112.2">WaterSensor</text>
<text x="254.4" y="108.2">19</text>
<text x="254.4" y="110.9">20</text>
<text x="254.4" y="113.6">21</text>
<text x="262.4" y="109.6">RA0/AN0</text>
<text x="262.4" y="112.2">RA1/AN1</text>
<text x="287" y="112.2">RB7/PGD</text>
<text x="302.2" y="113.6">16</text>
<text x="302.2" y="110.9">17</text>
<text x="359.8" y="113.6">VCC</text>
<text x="409.4" y="110.1">C</text>
<text x="218.2" y="117.6">LED_3</text>
<text x="218.2" y="114.9">LED_2</text>
<text x="254.4" y="116.2">22</text>
<text x="254.4" y="118.9">23</text>
<text x="262.4" y="114.9">RA2/AN2</text>
<text x="262.4" y="117.6">RA3/AN3</text>
<text x="287" y="114.9">RB6/PGC</text>
<text x="292.3" y="117.6">RB5</text>
<text x="302.2" y="118.9">14</text>
<text x="302.2" y="116.2">15</text>
<text x="319.5" y="117.6">StartButton</text>
<text x="82.4" y="121.6">VCC</text>
<text x="218.2" y="122.9">LED_4</text>
<text x="254.4" y="121.6">24</text>
<text x="262.4" y="120.3">RA4/TOCK1</text>
<text x="262.4" y="122.9">RA5/AN4</text>
<text x="286.4" y="122.9">RB3/PGM</text>
<text x="292.3" y="125.6">RB2</text>
<text x="292.3" y="120.3">RB4</text>
<text x="302.2" y="124.2">10</text>
<text x="302.2" y="121.6">11</text>
<text x="319.5" y="120.3">CatSensor</text>
<text x="319.5" y="122.9">WaterValve</text>
<text x="319.5" y="125.6">WaterSensorLED</text>
<text x="218.2" y="130.9">Cat_LED</text>
<text x="218.2" y="128.3">Cartridge_LED</text>
<text x="254.4" y="126.9">25</text>
<text x="254.4" y="129.6">26</text>
<text x="262.4" y="128.3">RE0/RD/AN5</text>
<text x="262.4" y="130.9">RE1/WR/AN6</text>
<text x="287.8" y="130.9">RB0/INT</text>
<text x="292.3" y="128.3">RB1</text>
<text x="302.2" y="126.9">9</text>
<text x="302.2" y="129.6">8</text>
<text x="319.5" y="128.3">HeatSensor</text>
<text x="319.5" y="130.9">SetupButton</text>
<text x="77.6" y="132.3">R12</text>
<text x="77.6" y="135">2.2K</text>
<text x="85.6" y="132.3">R11</text>
<text x="85.6" y="135">2.2K</text>
<text x="218.2" y="133.6">Locked_LED</text>
<text x="254.4" y="132.3">27</text>
<text x="254.4" y="137.6">32</text>
<text x="262.4" y="133.6">RE2/CS/AN7</text>
<text x="302.2" y="137.6">5</text>
<text x="39.5" y="140.3">J3</text>
<text x="108.8" y="142.2">R15</text>
<text x="108.8" y="138.4">100 Ohm</text>
<text x="218.2" y="141.6">Beeper</text>
<text x="218.2" y="139">Error_LED</text>
<text x="254.4" y="140.3">35</text>
<text x="254.4" y="143">36</text>
<text x="262.4" y="139">RC0/T1OSO</text>
<text x="262.4" y="141.6">RC1/T1OSI</text>
<text x="286.4" y="141.6">RD6/PSP6</text>
<text x="286.4" y="139">RD7/PSP7</text>
<text x="302.2" y="143">3</text>
<text x="302.2" y="140.3">4</text>
<text x="319.5" y="139">Arm_ONOFF</text>
<text x="319.5" y="141.6">Arm_UPDOWN</text>
<text x="42.1" y="144.3">1</text>
<text x="42.1" y="147">2</text>
<text x="42.1" y="149.6">3</text>
<text x="81.9" y="148.6">D9</text>
<text x="108.8" y="149.1">100 Ohm</text>
<text x="132.8" y="144.3">I2CSDA</text>
<text x="132.8" y="147">I2CSCL</text>
<text x="170.2" y="148.3">J18</text>
<text x="218.2" y="149.6">I2CSDA</text>
<text x="218.2" y="147">I2CSCL</text>
<text x="218.2" y="144.3">CatSensor_LED</text>
<text x="254.4" y="145.7">37</text>
<text x="254.4" y="148.3">42</text>
<text x="262.4" y="144.3">RC2/CCP1</text>
<text x="262.4" y="147">RC3/SCK</text>
<text x="262.4" y="149.6">RC4/SDI</text>
<text x="286.4" y="149.6">RD3/PSP3</text>
<text x="286.4" y="147">RD4/PSP4</text>
<text x="286.4" y="144.3">RD5/PSP5</text>
<text x="302.2" y="148.3">41</text>
<text x="302.2" y="145.7">2</text>
<text x="319.5" y="144.3">Bowl_ONOFF</text>
<text x="319.5" y="147">Bowl_CWCCW</text>
<text x="319.5" y="149.6">Dosage</text>
<text x="42.1" y="152.3">4</text>
<text x="101.3" y="152.3">VCC</text>
<text x="108.8" y="152.9">R14</text>
<text x="172.8" y="152.3">1</text>
<text x="172.8" y="155">2</text>
<text x="188.8" y="153.7">TX</text>
<text x="196.8" y="152.9">RN3A</text>
<text x="204.9" y="153.7">100 Ohm</text>
<text x="218.2" y="152.3">LED1</text>
<text x="254.4" y="151">43</text>
<text x="254.4" y="153.7">44</text>
<text x="262.4" y="152.3">RC5/SDO</text>
<text x="262.4" y="155">RC6/TX</text>
<text x="286.4" y="155">RD1/PSP1</text>
<text x="286.4" y="152.3">RD2/PSP2</text>
<text x="302.2" y="153.7">39</text>
<text x="302.2" y="151">40</text>
<text x="319.5" y="152.3">Dryer</text>
<text x="319.5" y="155">Pump</text>
<text x="34.1" y="156.3">Dispenser</text>
<text x="74.4" y="156.9">C9</text>
<text x="74.4" y="159.6">10uF 16V</text>
<text x="81.9" y="156.1">1N4148(?)</text>
<text x="172.8" y="157.7">3</text>
<text x="172.8" y="160.4">4</text>
<text x="188.8" y="156.3">RX</text>
<text x="196.8" y="160.9">RN3B</text>
<text x="204.9" y="159">100 Ohm</text>
<text x="255.8" y="156.3">1</text>
<text x="262.4" y="157.7">RC7/RX</text>
<text x="277.7" y="160.7" transform="rotate(-90 277.7 160.7)">Vss</text>
<text x="283" y="160.7" transform="rotate(-90 283 160.7)">Vss</text>
<text x="286.4" y="157.7">RD0/PSP0</text>
<text x="302.2" y="156.3">38</text>
<text x="319.5" y="157.7">WaterValvePullup</text>
<text x="170.2" y="164.4">Serial</text>
<text x="276.4" y="167.6" transform="rotate(-90 276.4 167.6)">6</text>
<text x="287.5" y="164.4">PIC16F877A</text>
<text x="14.7" y="173.4">B</text>
<text x="179.5" y="169.7">5V</text>
<text x="281.7" y="168.7" transform="rotate(-90 281.7 168.7)">29</text>
<text x="409.4" y="173.4">B</text>
<text x="38.4" y="180.1">LS1</text>
<text x="56" y="184.4">9V</text>
<text x="67.7" y="185.8">16</text>
<text x="71.5" y="180.4">U3A</text>
<text x="91.5" y="185.8">1</text>
<text x="38.4" y="191.4">SPEAKER</text>
<text x="103.5" y="187.1">Beeper</text>
<text x="71.5" y="196.5">ULN2003A</text>
<text x="39.5" y="209.8">J2</text>
<text x="68.8" y="207.1">NEUTRAL</text>
<text x="144.8" y="207.1">9V</text>
<text x="285.1" y="209.8">5</text>
<text x="290.2" y="204.5">U6B</text>
<text x="20.8" y="212.5">115VAC Neutral</text>
<text x="42.1" y="213.8">1</text>
<text x="79.5" y="214.9">T1</text>
<text x="125.1" y="214.9">D1</text>
<text x="146.9" y="215.2">R40</text>
<text x="271.5" y="211.2">VCC</text>
<text x="291.8" y="211.2">+</text>
<text x="315.5" y="215.2">7</text>
<text x="52.5" y="220.3">RV?</text>
<text x="125.1" y="218.1">DB104</text>
<text x="146.9" y="217.8">0 Ohms</text>
<text x="285.1" y="220.5">6</text>
<text x="291.8" y="221.9">-</text>
<text x="306.5" y="216.5">Out</text>
<text x="39.5" y="225.8">J20</text>
<text x="52.5" y="222.9">241KD14</text>
<text x="178.2" y="223.2">U1</text>
<text x="178.2" y="225.8">8L05A</text>
<text x="23.5" y="228.5">Phase 115VAC</text>
<text x="42.1" y="229.9">1</text>
<text x="79.5" y="228.8">TL38US-090-355</text>
<text x="173.1" y="228.5">8</text>
<text x="179.7" y="229.9">Vin</text>
<text x="193.4" y="229.9">Vout</text>
<text x="203.5" y="228.5">1</text>
<text x="224" y="229.9">VCC</text>
<text x="290.2" y="228.5">LM393</text>
<text x="14.7" y="236.8">A</text>
<text x="71.5" y="236.6">LINE</text>
<text x="130.7" y="239.2">C4</text>
<text x="146.7" y="239.2">C3</text>
<text x="170.2" y="239">C6</text>
<text x="181.7" y="235.5" transform="rotate(-90 181.7 235.5)">GND</text>
<text x="187" y="235.5" transform="rotate(-90 187 235.5)">GND</text>
<text x="192.4" y="235.5" transform="rotate(-90 192.4 235.5)">GND</text>
<text x="197.7" y="235.5" transform="rotate(-90 197.7 235.5)">GND</text>
<text x="218.2" y="239">C7</text>
<text x="409.4" y="236.8">A</text>
<text x="130.4" y="245.1">1000uF/25V</text>
<text x="146.4" y="245.1">1000uF/25V</text>
<text x="170.2" y="241.6">CAP</text>
<text x="180.4" y="242.5" transform="rotate(-90 180.4 242.5)">3</text>
<text x="185.7" y="242.5" transform="rotate(-90 185.7 242.5)">2</text>
<text x="191.1" y="242.5" transform="rotate(-90 191.1 242.5)">6</text>
<text x="196.4" y="242.5" transform="rotate(-90 196.4 242.5)">7</text>
<text x="218.2" y="241.6">CAP</text>
<text x="315.5" y="241.9">Title</text>
<text x="315.5" y="249.9">Size</text>
<text x="328.8" y="249.9">Number</text>
<text x="382.2" y="249.9">Revision</text>
<text x="315.5" y="257.9">Date:</text>
<text x="316.9" y="253.9">B</text>
<text x="327.5" y="257.9">25-Apr-2015</text>
<text x="368.9" y="257.9">Sheet</text>
<text x="376.3" y="257.9">of</text>
<text x="315.5" y="260.6">File:</text>
<text x="327.5" y="260.6">L:\CatGenius\..\CG120_16F877_Micro.sch Drawn By:</text>
<text x="45.6" y="264.6">1</text>
<text x="112.3" y="264.6">2</text>
<text x="178.9" y="264.6">3</text>
<text x="245.7" y="264.6">4</text>
<text x="312.3" y="264.6">5</text>
<text x="379" y="264.6">6</text>
</g>
</svg>
